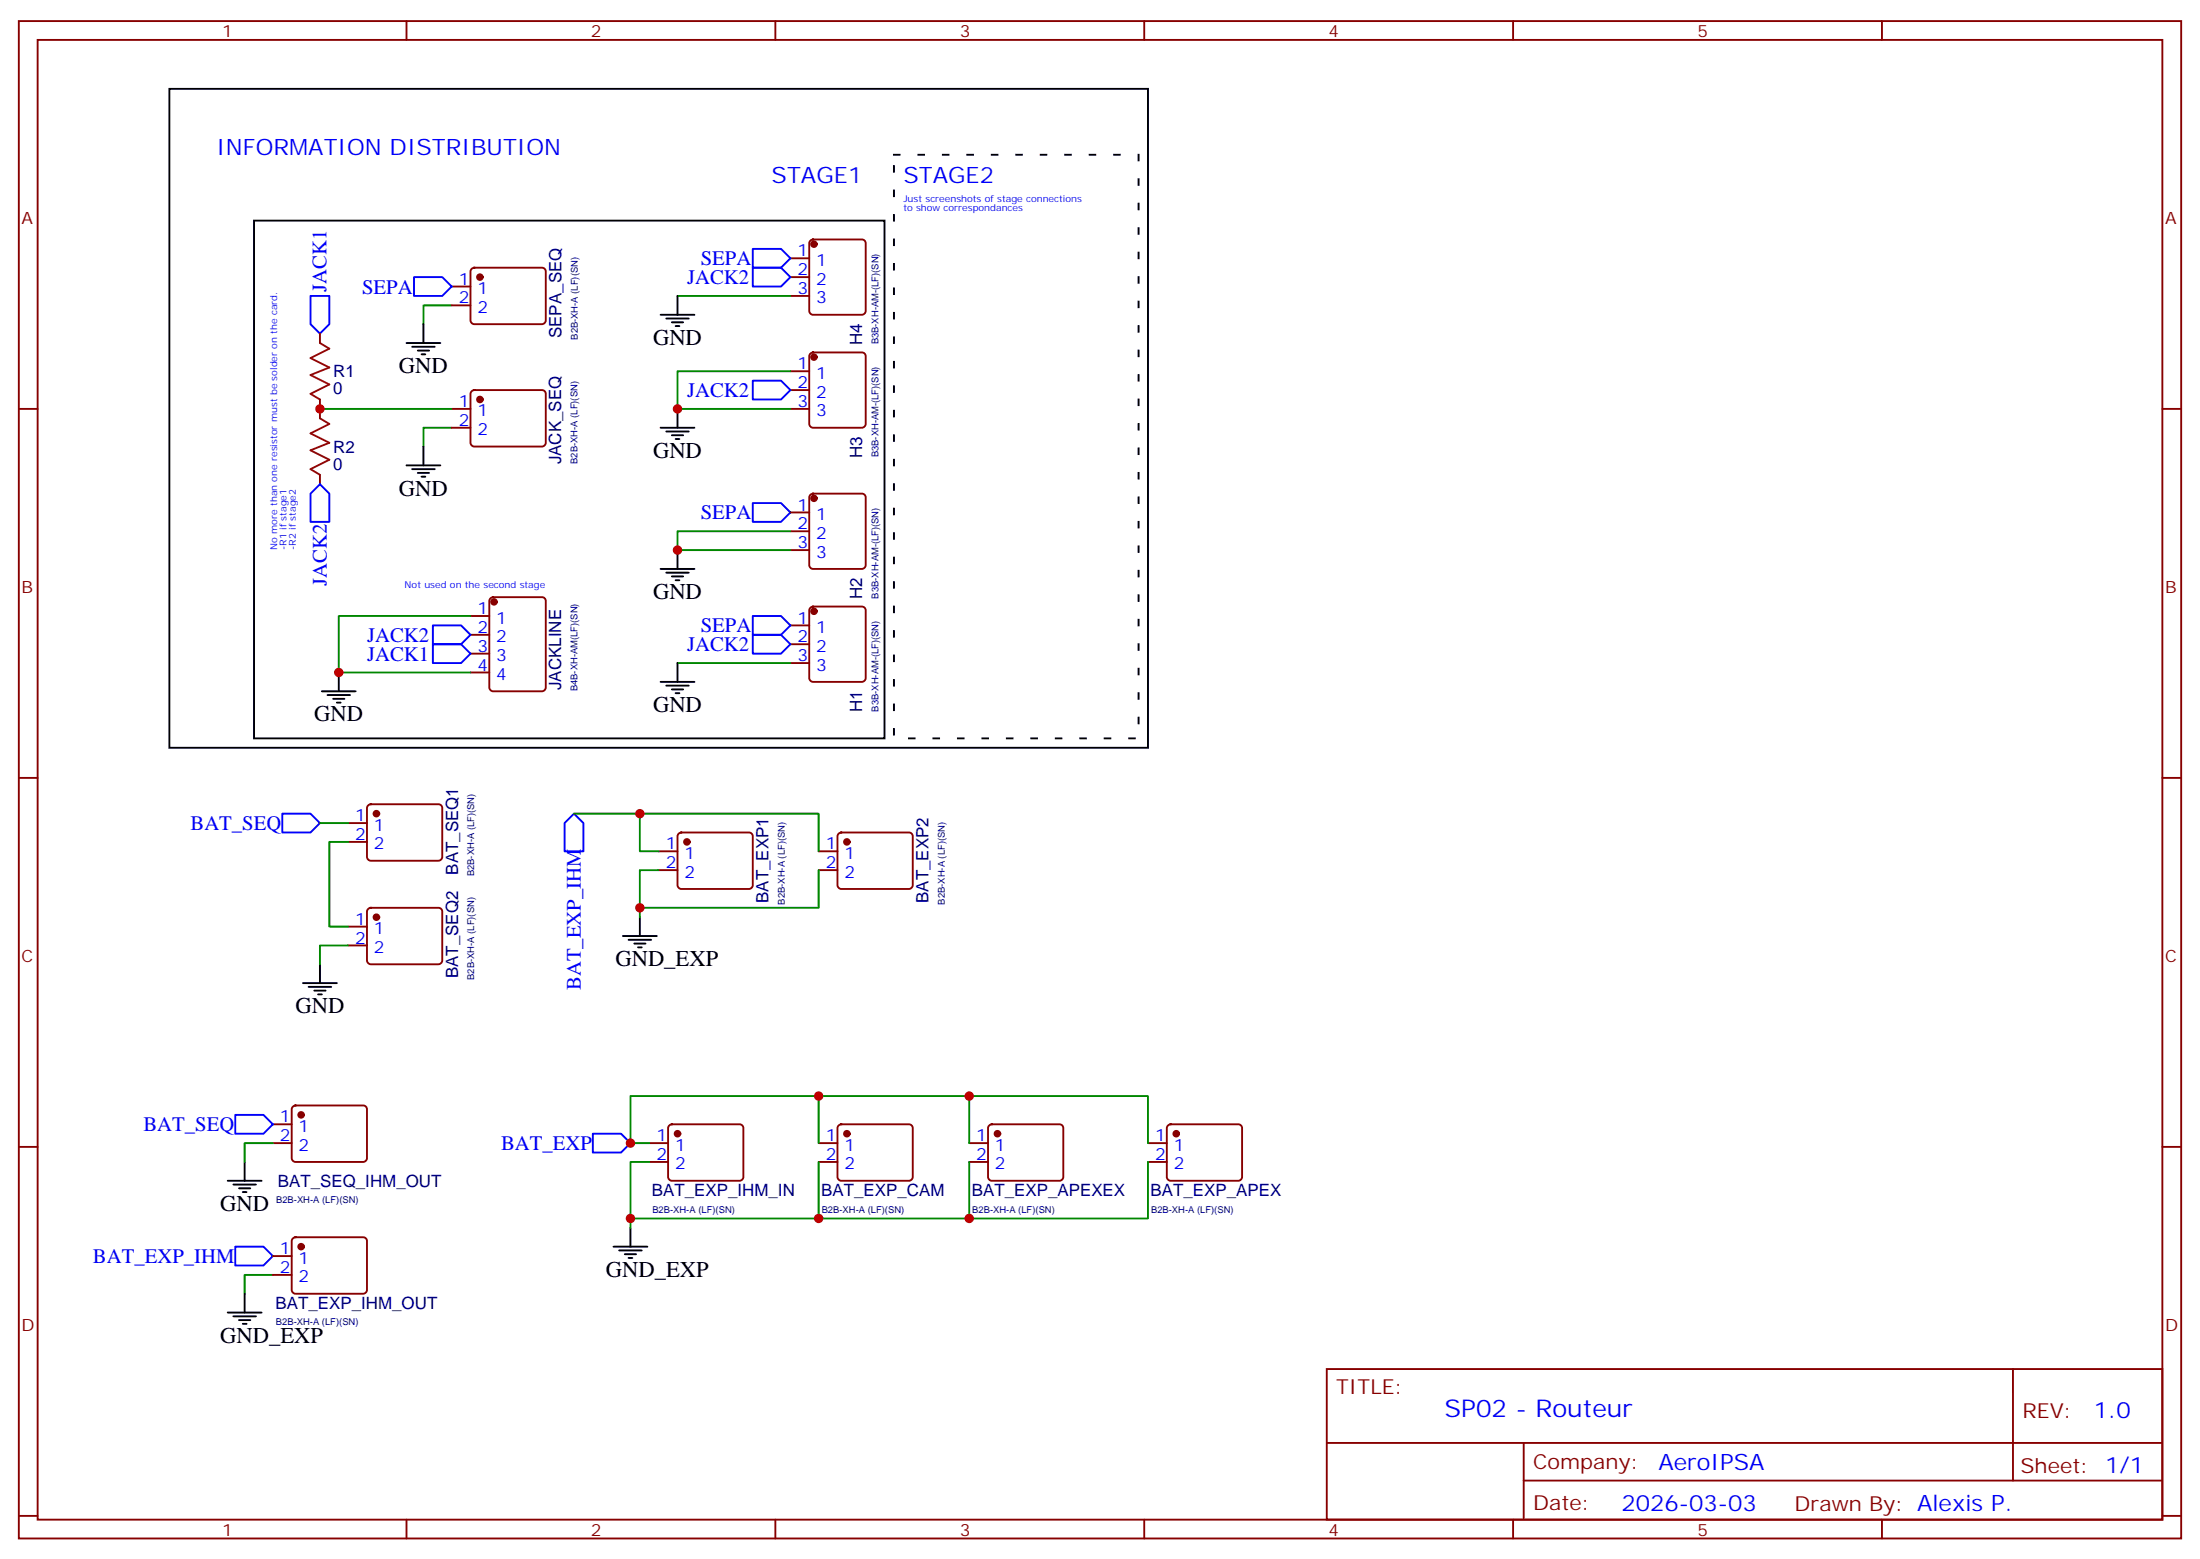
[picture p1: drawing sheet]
<svg xmlns="http://www.w3.org/2000/svg" width="412mm" height="292mm" viewBox="0 0 412 292" stroke-linecap="round" stroke-linejoin="round" font-family="sans-serif">
<g fill="none" stroke="#870000" stroke-width=".35">
<path d="M3.5 4h405.4v284.3h-405.4zM7.1 7.5h398.2v277.3h-398.2zM76.2 4v3.5M145.3 4v3.5M214.5 4v3.5M283.6 4v3.5M352.8 4v3.5M84.7 53.7h3.5M84.7 57.2h3.5M88.4 50.4l.5-.2h12.7a.71 .71 0 0 1 .7 .7v9.1a.76 .76 0 0 1-.7 .7h-12.7a.76 .76 0 0 1-.7-.7v-9.1zM148.2 48.4h3.5M148.2 51.9h3.5"/>
<path d="M148.2 55.5h3.5M151.9 45.1l.5-.2h9.2a.71 .71 0 0 1 .7 .7v12.7a.76 .76 0 0 1-.7 .7h-9.2a.76 .76 0 0 1-.7-.7v-12.7zM3.5 76.6h3.6M60 62.5v1.8M60 74.9v3.5M84.7 76.6h3.5M88.4 73.3l.5-.2h12.7a.71 .71 0 0 1 .7 .7v9.2a.76 .76 0 0 1-.7 .7h-12.7a.76 .76 0 0 1-.7-.7v-9.2zM148.2 76.6h3.5M148.2 69.6h3.5M148.2 73.1h3.5M151.9 66.2l.5-.2h9.2a.71 .71 0 0 1 .7 .7v12.7a.76 .76 0 0 1-.7 .8h-9.2a.76 .76 0 0 1-.7-.8v-12.7zM405.3 76.6h3.6"/>
<path d="M60 89v1.7M84.7 80.2h3.5M148.2 96h3.5M148.2 99.6h3.5M151.9 92.7l.5-.2h9.2a.71 .71 0 0 1 .7 .7v12.7a.76 .76 0 0 1-.7 .7h-9.2a.76 .76 0 0 1-.7-.7v-12.7zM88.2 115.4h3.5M88.2 119h3.5M92 112.1l.4-.2h9.2a.71 .71 0 0 1 .7 .7v16.2a.76 .76 0 0 1-.7 .7h-9.2a.76 .76 0 0 1-.7-.7v-16.2zM148.2 117.2h3.5M148.2 103.1h3.5M151.9 113.9l.5-.2h9.2a.71 .71 0 0 1 .7 .7v12.7a.76 .76 0 0 1-.7 .7h-9.2a.76 .76 0 0 1-.7-.7v-12.7zM88.2 122.5h3.5"/>
<path d="M88.2 126h3.5M148.2 120.7h3.5M148.2 124.2h3.5M3.5 145.8h3.6M65.3 154.2h3.5M65.3 157.8h3.5M69 150.9l.5-.2h12.7a.71 .71 0 0 1 .7 .7v9.2a.76 .76 0 0 1-.7 .7h-12.7a.76 .76 0 0 1-.7-.7v-9.2zM123.5 159.5h3.5M127.2 156.2l.5-.2h12.7a.71 .71 0 0 1 .7 .7v9.2a.76 .76 0 0 1-.7 .7h-12.7a.76 .76 0 0 1-.7-.7v-9.2zM153.5 159.5h3.5M157.2 156.2l.5-.2h12.7a.71 .71 0 0 1 .7 .7v9.2a.76 .76 0 0 1-.7 .7h-12.7a.76 .76 0 0 1-.7-.7v-9.2zM405.3 145.8h3.6"/>
<path d="M65.3 173.6h3.5M65.3 177.2h3.5M69 170.3l.5-.2h12.7a.71 .71 0 0 1 .7 .7v9.2a.76 .76 0 0 1-.7 .7h-12.7a.76 .76 0 0 1-.7-.7v-9.2zM123.5 163.1h3.5M153.5 163.1h3.5M3.5 214.9h3.6M51.2 210.7h3.5M51.2 214.2h3.5M54.9 207.4l.5-.2h12.7a.71 .71 0 0 1 .7 .7v9.1a.76 .76 0 0 1-.7 .7h-12.7a.76 .76 0 0 1-.7-.7v-9.1zM121.7 214.2h3.5M121.7 217.7h3.5M125.5 210.9l.4-.2h12.7a.71 .71 0 0 1 .7 .7v9.2a.76 .76 0 0 1-.7 .7h-12.7a.76 .76 0 0 1-.7-.7v-9.2z"/>
<path d="M153.5 214.2h3.5M153.5 217.7h3.5M157.2 210.9l.5-.2h12.7a.71 .71 0 0 1 .7 .7v9.2a.76 .76 0 0 1-.7 .7h-12.7a.76 .76 0 0 1-.7-.7v-9.2zM181.7 214.2h3.5M181.7 217.7h3.5M185.4 210.9l.5-.2h12.7a.71 .71 0 0 1 .7 .7v9.2a.76 .76 0 0 1-.7 .7h-12.7a.76 .76 0 0 1-.7-.7v-9.2zM215.2 214.2h3.5M215.2 217.7h3.5M219 210.9l.4-.2h12.7a.71 .71 0 0 1 .7 .7v9.2a.76 .76 0 0 1-.7 .7h-12.7a.76 .76 0 0 1-.7-.7v-9.2zM405.3 214.9h3.6M51.2 235.4h3.5M51.2 238.9h3.5"/>
<path d="M54.9 232.1l.5-.3h12.7a.71 .71 0 0 1 .7 .8v9.1a.76 .76 0 0 1-.7 .7h-12.7a.76 .76 0 0 1-.7-.7v-9.1zM248.7 256.5h156.6v28.3h-156.6zM377.3 256.6v20.8M248.7 270.4h156.5M285.6 277.4h119.6M285.6 270.4v14.1M3.5 284.1h3.6M76.2 284.8v3.5M145.3 284.8v3.5M214.5 284.8v3.5M283.6 284.8v3.5M352.8 284.8v3.5"/>
<path d="M405.3 284.1h3.6"/>
</g>
<g fill="#870000" stroke="#870000" stroke-width=".35">
<circle cx="92.6" cy="112.8" r=".53"/>
<circle cx="90" cy="74.9" r=".53"/>
<circle cx="90" cy="51.9" r=".53"/>
<circle cx="152.6" cy="45.8" r=".53"/>
<circle cx="152.6" cy="66.9" r=".53"/>
<circle cx="152.6" cy="114.5" r=".53"/>
<circle cx="152.6" cy="93.4" r=".53"/>
<circle cx="70.6" cy="152.5" r=".53"/>
<circle cx="70.6" cy="171.9" r=".53"/>
<circle cx="128.8" cy="157.8" r=".53"/>
<circle cx="158.7" cy="157.8" r=".53"/>
<circle cx="56.4" cy="208.9" r=".53"/>
<circle cx="56.4" cy="233.6" r=".53"/>
<circle cx="127" cy="212.4" r=".53"/>
<circle cx="158.7" cy="212.4" r=".53"/>
<circle cx="187" cy="212.4" r=".53"/>
<circle cx="220.5" cy="212.4" r=".53"/>
</g>
<g fill="none" stroke="#008700" stroke-width=".35">
<path d="M84.7 57.2h-5.3v3.5M127 55.5h21.2M60 76.6h24.7M148.2 69.6h-21.2v7h21.2M84.7 80.2h-5.3v3.5M148.2 99.6h-21.2v3.5h21.2M88.2 115.4h-24.7v10.6h24.7M127 124.2h21.2M60 154.2h5.3M65.3 157.8h-3.6v15.8h3.6M107.6 152.5h12.3M123.5 159.5h-3.6v-7h33.6v7"/>
<path d="M65.3 177.2h-5.3v3.5M123.5 163.1h-3.6v8.8M153.5 163.1v7h-33.6M51.2 214.2h-5.3v3.5M121.7 217.7h-3.5v12.4M121.7 214.2h-3.5v-8.8h35.3v8.8M153.5 217.7v10.6h-35.3M153.5 205.4h28.2v8.8M181.7 217.7v10.6h-28.2M181.7 205.4h33.5v8.8M215.2 217.7v10.6h-33.5M51.2 238.9h-5.3v3.5"/>
</g>
<g fill="none" stroke="#00f" stroke-width=".35">
<path d="M58.2 55.5h3.5v5.2l-1.7 1.8-1.8-1.8zM77.6 51.9h5.3l1.8 1.8-1.8 1.8h-5.3zM141.1 46.6h5.3l1.8 1.8-1.8 1.8h-5.3zM141.1 50.2h5.3l1.8 1.7-1.8 1.8h-5.3zM141.1 71.3h5.3l1.8 1.8-1.8 1.8h-5.3zM60 90.7l1.7 1.8v5.3h-3.5v-5.3zM141.1 94.3h5.3l1.8 1.7-1.8 1.8h-5.3zM81.1 117.2h5.3l1.8 1.8-1.8 1.7h-5.3zM141.1 115.4h5.3l1.8 1.8-1.8 1.8h-5.3zM141.1 119h5.3l1.8 1.7-1.8 1.8h-5.3zM81.1 120.7h5.3l1.8 1.8-1.8 1.7h-5.3zM52.9 152.5h5.3l1.8 1.7-1.8 1.8h-5.3z"/>
<path d="M107.6 152.5l1.8 1.7v5.3h-3.6v-5.3zM44.1 208.9h5.3l1.8 1.8-1.8 1.7h-5.3zM111.1 212.4h5.3l1.8 1.8-1.8 1.8h-5.3zM44.1 233.6h5.3l1.8 1.8-1.8 1.7h-5.3z"/>
</g>
<g fill="none" stroke="#000" stroke-width=".35">
<path d="M31.7 16.7h183.5v123.4h-183.5zM47.6 41.3h118.2v97.1h-118.2zM123.8 59h6.4M124.9 59.7h4.2M127 55.5v3.5M76.2 64.3h6.3M77.3 65h4.2M78.3 65.7h2.1M79 66.4h.7M79.4 60.7v3.6M125.9 60.4h2.2M126.6 61.1h.8"/>
<path d="M127 76.6v3.6M76.2 87.2h6.3M77.3 87.9h4.2M78.3 88.6h2.1M79 89.3h.7M79.4 83.7v3.5M123.8 80.2h6.4M124.9 80.9h4.2M125.9 81.6h2.2M126.6 82.3h.8M123.8 106.6h6.4M124.9 107.3h4.2"/>
<path d="M125.9 108h2.2M126.6 108.7h.8M127 103.1v3.5M60.3 129.5h6.4M61.4 130.2h4.2M62.4 131h2.2M63.1 131.7h.8M63.5 126v3.5M123.8 127.8h6.4M124.9 128.5h4.2M125.9 129.2h2.2M126.6 129.9h.8"/>
<path d="M127 124.2v3.6M116.8 175.4h6.3M117.8 176.1h4.3M118.9 176.8h2.1M119.6 177.5h.7M119.9 171.9v3.5M56.8 184.2h6.3M57.9 184.9h4.2M58.9 185.6h2.1M59.6 186.3h.7M60 180.7v3.5M45.9 217.7v3.6"/>
<path d="M42.7 221.3h6.3M43.7 222h4.3M44.8 222.7h2.1M45.5 223.4h.7M115 233.6h6.4M116.1 234.3h4.2M117.1 235h2.1M117.8 235.7h.7M118.2 230.1v3.5M42.7 246h6.3M43.7 246.7h4.3M44.8 247.4h2.1"/>
<path d="M45.5 248.1h.7M45.9 242.4v3.6"/>
</g>
<path d="M167.6 29h45.8v109.4h-45.8z" fill="none" stroke="#000" stroke-width=".35" stroke-dasharray="1.1 3.5"/>
<path d="M60 64.3l1.7 1-3.5 1.8 3.5 1.8-3.5 1.4 3.5 1.7-3.5 1.8 1.8 1.1M60 78.4l1.7 1-3.5 1.8 3.5 1.8-3.5 1.4 3.5 1.7-3.5 1.8 1.8 1.1" fill="none" stroke="#a10000" stroke-width=".35"/>
<g fill="#c00">
<circle cx="63.5" cy="126" r=".88"/>
<circle cx="127" cy="76.6" r=".88"/>
<circle cx="127" cy="103.1" r=".88"/>
<circle cx="60" cy="76.6" r=".88"/>
<circle cx="119.9" cy="170.1" r=".88"/>
<circle cx="119.9" cy="152.5" r=".88"/>
<circle cx="118.2" cy="228.3" r=".88"/>
<circle cx="153.5" cy="228.3" r=".88"/>
<circle cx="181.7" cy="228.3" r=".88"/>
<circle cx="118.2" cy="214.2" r=".88"/>
<circle cx="153.5" cy="205.4" r=".88"/>
<circle cx="181.7" cy="205.4" r=".88"/>
</g>
<text font-size="4.6" fill="#00f" x="270.8" y="265.6">SP02 - Routeur</text>
<g font-size="4.2" fill="#00f">
<text x="40.6" y="29">INFORMATION DISTRIBUTION</text>
<text x="144.6" y="34.3">STAGE1</text>
<text x="169.3" y="34.3">STAGE2</text>
<text x="392.5" y="265.8">1.0</text>
<text x="310.9" y="275.4">AeroIPSA</text>
<text x="304" y="283.2">2026-03-03</text>
</g>
<g font-size="4.2">
<text x="122.4" y="64.6">GND</text>
<text x="74.8" y="69.9">GND</text>
<text x="122.4" y="85.8">GND</text>
<text x="74.8" y="92.9">GND</text>
<text x="122.4" y="112.3">GND</text>
<text x="58.9" y="135.2">GND</text>
<text x="122.4" y="133.4">GND</text>
<text x="115.4" y="181">GND_EXP</text>
<text x="55.4" y="189.9">GND</text>
<text x="41.3" y="226.9">GND</text>
<text x="113.6" y="239.3">GND_EXP</text>
<text x="41.3" y="251.6">GND_EXP</text>
</g>
<g font-size="3.9" fill="#00f">
<text x="128.8" y="53.2">JACK2</text>
<text x="131.4" y="49.7">SEPA</text>
<text x="61.2" y="54.8" transform="rotate(-90 61.2 54.8)">JACK1</text>
<text x="67.9" y="55">SEPA</text>
<text x="128.8" y="74.4">JACK2</text>
<text x="131.4" y="97.3">SEPA</text>
<text x="61.2" y="109.8" transform="rotate(-90 61.2 109.8)">JACK2</text>
<text x="131.4" y="118.5">SEPA</text>
<text x="68.8" y="123.8">JACK1</text>
<text x="68.8" y="120.3">JACK2</text>
<text x="128.8" y="122">JACK2</text>
<text x="35.7" y="155.5">BAT_SEQ</text>
<text x="108.9" y="185.5" transform="rotate(-90 108.9 185.5)">BAT_EXP_IHM</text>
<text x="26.9" y="211.9">BAT_SEQ</text>
<text x="93.9" y="215.5">BAT_EXP</text>
<text x="17.4" y="236.7">BAT_EXP_IHM</text>
</g>
<g font-size="3.9" fill="#800">
<text x="250.5" y="261.1">TITLE:</text>
<text x="379.1" y="265.8">REV:</text>
<text x="287.4" y="275.3">Company:</text>
<text x="378.7" y="275.9">Sheet: 1/1</text>
<text x="287.4" y="283">Date:</text>
<text x="336.4" y="283.1">Drawn By: Alexis P.</text>
</g>
<g font-size="3.2" fill="#800">
<text x="41.6" y="6.9">1</text>
<text x="110.8" y="6.9">2</text>
<text x="179.9" y="6.9">3</text>
<text x="249.1" y="6.9">4</text>
<text x="318.2" y="6.9">5</text>
<text x="4.1" y="42.1">A</text>
<text x="405.9" y="42.1">A</text>
<text x="4.1" y="111.2">B</text>
<text x="405.9" y="111.2">B</text>
<text x="4.1" y="180.3">C</text>
<text x="405.9" y="180.3">C</text>
<text x="4.1" y="249.5">D</text>
<text x="405.9" y="249.5">D</text>
<text x="41.6" y="287.8">1</text>
<text x="110.8" y="287.8">2</text>
<text x="179.9" y="287.8">3</text>
<text x="249.1" y="287.8">4</text>
<text x="318.2" y="287.8">5</text>
</g>
<g font-size="3.2" fill="#00f">
<text x="86" y="53.3">1</text>
<text x="149.5" y="48">1</text>
<text x="149.5" y="51.6">2</text>
<text x="153" y="49.8">1</text>
<text x="153" y="53.3">2</text>
<text x="86" y="56.9">2</text>
<text x="89.5" y="55.1">1</text>
<text x="89.5" y="58.6">2</text>
<text x="149.5" y="55.1">3</text>
<text x="153" y="56.9">3</text>
<text x="149.5" y="69.2">1</text>
<text x="153" y="71">1</text>
<text x="86" y="76.3">1</text>
<text x="149.5" y="72.7">2</text>
<text x="149.5" y="76.3">3</text>
<text x="153" y="74.5">2</text>
<text x="86" y="79.8">2</text>
<text x="89.5" y="78">1</text>
<text x="89.5" y="81.6">2</text>
<text x="153" y="78">3</text>
<text x="149.5" y="95.7">1</text>
<text x="149.5" y="99.2">2</text>
<text x="153" y="97.4">1</text>
<text x="153" y="101">2</text>
<text x="149.5" y="102.7">3</text>
<text x="153" y="104.5">3</text>
<text x="89.5" y="115.1">1</text>
<text x="89.5" y="118.6">2</text>
<text x="93" y="116.8">1</text>
<text x="149.5" y="116.8">1</text>
<text x="153" y="118.6">1</text>
<text x="89.5" y="122.1">3</text>
<text x="89.5" y="125.7">4</text>
<text x="93" y="120.4">2</text>
<text x="93" y="123.9">3</text>
<text x="149.5" y="120.4">2</text>
<text x="149.5" y="123.9">3</text>
<text x="153" y="122.1">2</text>
<text x="153" y="125.7">3</text>
<text x="93" y="127.4">4</text>
<text x="66.6" y="153.9">1</text>
<text x="70.1" y="155.6">1</text>
<text x="66.6" y="157.4">2</text>
<text x="70.1" y="159.2">2</text>
<text x="124.8" y="159.2">1</text>
<text x="128.3" y="160.9">1</text>
<text x="154.8" y="159.2">1</text>
<text x="158.3" y="160.9">1</text>
<text x="124.8" y="162.7">2</text>
<text x="128.3" y="164.5">2</text>
<text x="154.8" y="162.7">2</text>
<text x="158.3" y="164.5">2</text>
<text x="66.6" y="173.3">1</text>
<text x="66.6" y="176.8">2</text>
<text x="70.1" y="175">1</text>
<text x="70.1" y="178.6">2</text>
<text x="52.5" y="210.3">1</text>
<text x="52.5" y="213.9">2</text>
<text x="56" y="212.1">1</text>
<text x="56" y="215.6">2</text>
<text x="123" y="213.9">1</text>
<text x="126.5" y="215.6">1</text>
<text x="154.8" y="213.9">1</text>
<text x="158.3" y="215.6">1</text>
<text x="183" y="213.9">1</text>
<text x="186.5" y="215.6">1</text>
<text x="216.5" y="213.9">1</text>
<text x="220" y="215.6">1</text>
<text x="123" y="217.4">2</text>
<text x="126.5" y="219.1">2</text>
<text x="154.8" y="217.4">2</text>
<text x="158.3" y="219.1">2</text>
<text x="183" y="217.4">2</text>
<text x="186.5" y="219.1">2</text>
<text x="216.5" y="217.4">2</text>
<text x="220" y="219.1">2</text>
<text x="52.5" y="235">1</text>
<text x="52.5" y="238.5">2</text>
<text x="56" y="236.8">1</text>
<text x="56" y="240.3">2</text>
</g>
<g font-size="3.2" fill="#000080">
<text x="105.3" y="63.4" transform="rotate(-90 105.3 63.4)">SEPA_SEQ</text>
<text x="161.6" y="64.6" transform="rotate(-90 161.6 64.6)">H4</text>
<text x="62.4" y="70.7">R1</text>
<text x="62.4" y="73.9">0</text>
<text x="62.4" y="88">0</text>
<text x="62.4" y="84.8">R2</text>
<text x="105.2" y="87" transform="rotate(-90 105.2 87)">JACK_SEQ</text>
<text x="161.6" y="85.8" transform="rotate(-90 161.6 85.8)">H3</text>
<text x="161.6" y="112.2" transform="rotate(-90 161.6 112.2)">H2</text>
<text x="105.2" y="129.3" transform="rotate(-90 105.2 129.3)">JACKLINE</text>
<text x="161.6" y="133.4" transform="rotate(-90 161.6 133.4)">H1</text>
<text x="85.9" y="163.9" transform="rotate(-90 85.9 163.9)">BAT_SEQ1</text>
<text x="144.1" y="169.2" transform="rotate(-90 144.1 169.2)">BAT_EXP1</text>
<text x="174.1" y="169.2" transform="rotate(-90 174.1 169.2)">BAT_EXP2</text>
<text x="85.9" y="183.3" transform="rotate(-90 85.9 183.3)">BAT_SEQ2</text>
<text x="52.1" y="222.5">BAT_SEQ_IHM_OUT</text>
<text x="122.2" y="224.2">BAT_EXP_IHM_IN</text>
<text x="153.9" y="224.2">BAT_EXP_CAM</text>
<text x="182.2" y="224.2">BAT_EXP_APEXEX</text>
<text x="215.7" y="224.2">BAT_EXP_APEX</text>
<text x="51.6" y="245.3">BAT_EXP_IHM_OUT</text>
</g>
<g font-size="1.8" fill="#00f">
<text x="169.3" y="37.8">Just screenshots of stage connections</text>
<text x="169.3" y="39.6">to show correspondances</text>
<text x="52" y="103.1" transform="rotate(-90 52 103.1)">No more than one resistor must be solder on the card.</text>
<text x="53.7" y="103.1" transform="rotate(-90 53.7 103.1)">-R1 if stage1</text>
<text x="55.5" y="103.1" transform="rotate(-90 55.5 103.1)">-R2 if stage2</text>
<text x="75.8" y="110.1">Not used on the second stage</text>
</g>
<g font-size="1.8" fill="#000080">
<text x="108.3" y="63.7" transform="rotate(-90 108.3 63.7)">B2B-XH-A (LF)(SN)</text>
<text x="164.7" y="64.5" transform="rotate(-90 164.7 64.5)">B3B-XH-AM-(LF)(SN)</text>
<text x="108.2" y="86.9" transform="rotate(-90 108.2 86.9)">B2B-XH-A (LF)(SN)</text>
<text x="164.7" y="85.7" transform="rotate(-90 164.7 85.7)">B3B-XH-AM-(LF)(SN)</text>
<text x="164.7" y="112.2" transform="rotate(-90 164.7 112.2)">B3B-XH-AM-(LF)(SN)</text>
<text x="108.2" y="129.5" transform="rotate(-90 108.2 129.5)">B4B-XH-AM(LF)(SN)</text>
<text x="164.7" y="133.3" transform="rotate(-90 164.7 133.3)">B3B-XH-AM-(LF)(SN)</text>
<text x="88.9" y="164.2" transform="rotate(-90 88.9 164.2)">B2B-XH-A (LF)(SN)</text>
<text x="147.1" y="169.5" transform="rotate(-90 147.1 169.5)">B2B-XH-A (LF)(SN)</text>
<text x="177.1" y="169.5" transform="rotate(-90 177.1 169.5)">B2B-XH-A (LF)(SN)</text>
<text x="88.9" y="183.6" transform="rotate(-90 88.9 183.6)">B2B-XH-A (LF)(SN)</text>
<text x="51.8" y="225.5">B2B-XH-A (LF)(SN)</text>
<text x="122.3" y="227.2">B2B-XH-A (LF)(SN)</text>
<text x="154" y="227.2">B2B-XH-A (LF)(SN)</text>
<text x="182.3" y="227.2">B2B-XH-A (LF)(SN)</text>
<text x="215.8" y="227.2">B2B-XH-A (LF)(SN)</text>
<text x="51.7" y="248.4">B2B-XH-A (LF)(SN)</text>
</g>
</svg>
